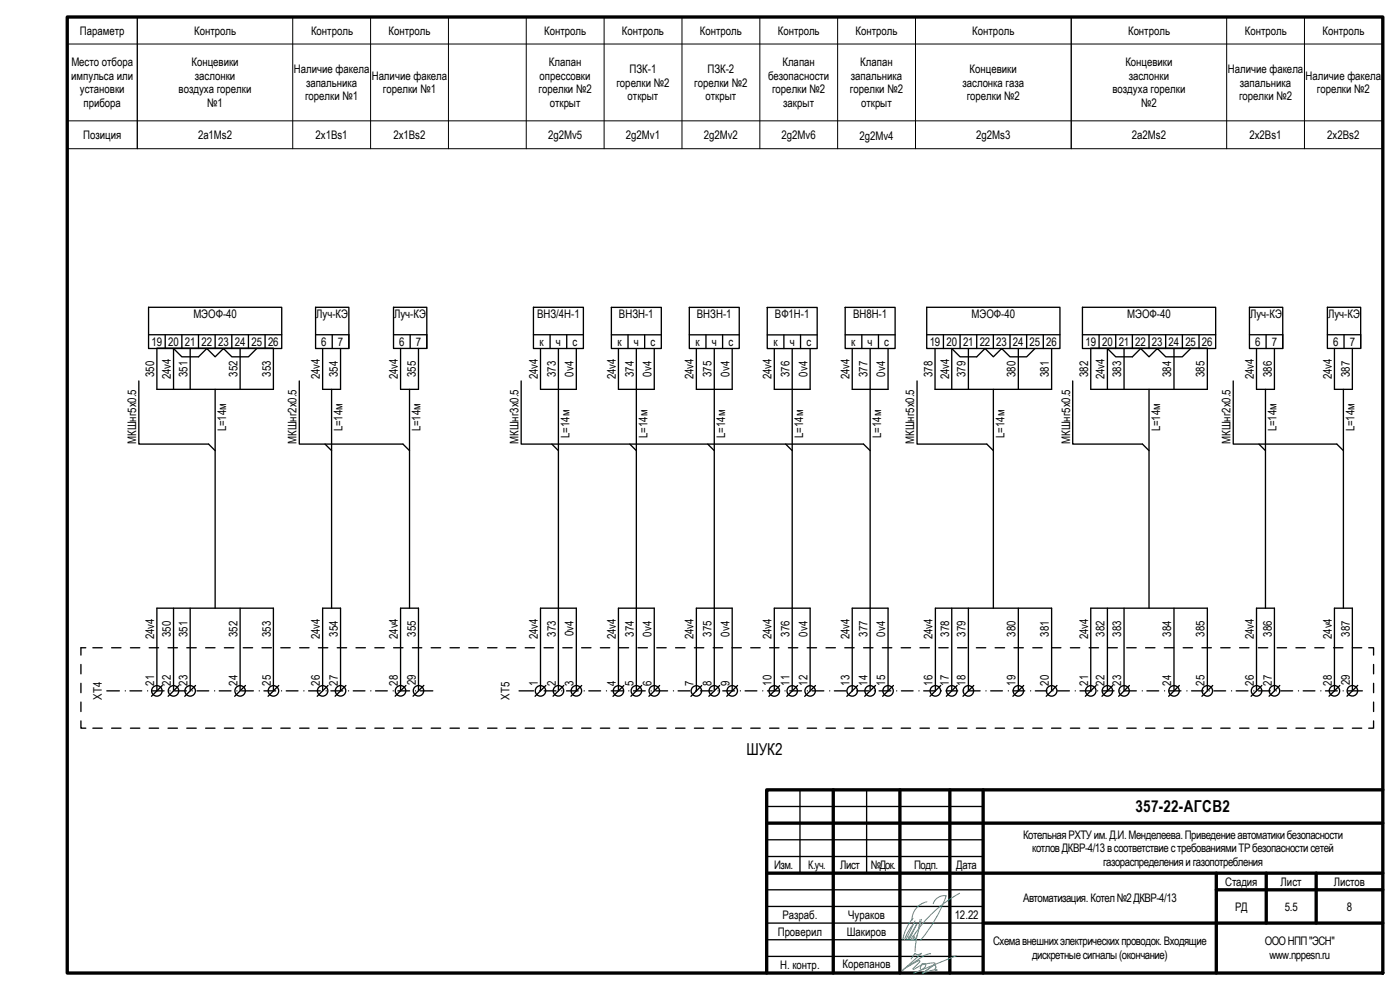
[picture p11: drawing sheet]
<svg xmlns="http://www.w3.org/2000/svg" width="420mm" height="297mm" viewBox="0 0 420 297" stroke-linecap="round" stroke-linejoin="round" font-family="sans-serif">
<g fill="none" stroke="#000" stroke-width=".4">
<path d="M44.6 92.2h39.9v12.4h-39.9zM94.7 92.2h10v12.4h-10zM118.1 92.2h10v12.3h-10zM160.1 92.2h15v12.4h-15zM183.5 92.2h15v12.4h-15zM206.9 92.2h15v12.4h-15zM230.3 92.2h14.9v12.4h-14.9zM253.6 92.2h15v12.4h-15zM278.1 92.2h40v12.4h-40zM324.9 92.2h39.9v12.4h-39.9zM375 92.2h10v12.4h-10zM398.4 92.2h10v12.3h-10z"/>
<path d="M41.7 114.3v18.9h20.9l2 2M44.6 100.4h39.9M47.1 104.5h35M47.1 104.6v12.2h35v-12.2M49.6 100.4v4.2M54.6 100.4v4.2M57.1 104.6v12.2M59.6 100.4v4.2M64.6 116.8v65.7M64.6 100.4v4.2M69.6 100.4v4.2M72.1 104.6v12.2"/>
<path d="M74.6 100.4v4.2M77.1 104.6l-2.5 2.5h-5l-2.5-2.5-2.5 2.5-2.5-2.5-2.5 2.5h-5l-2.5-2.5v12.2M79.6 100.4v4.2M89.8 114.3v18.9h31.1l2 2M94.7 100.4h10v4.2M96.8 104.6v12.2h5.4v-12.2M99.5 116.8v65.7M99.7 100.4v4.2M118.1 100.4h10v4.1M120.2 104.5v12.3h5.4v-12.3M122.9 116.8v65.7M123.1 100.4v4.1"/>
<path d="M156.4 114.3v18.9h102.8l1.9 2M160.1 100.4h15M162.2 104.6v12.2h10.8v-12.2M165.1 100.4v4.2M167.6 104.6v102.7M170.1 100.4v4.2M183.5 100.5h15M185.6 104.6v12.2h10.8v-12.2M188.5 100.5v4.1M191 104.6v102.7M193.5 100.5v4.1M206.9 100.5h15"/>
<path d="M209 104.6v12.2h10.7v-12.2M211.9 100.5v4.1M214.4 104.6v102.7M216.9 100.5v4.1M230.3 100.5h14.9M232.4 104.6v12.2h10.7v-12.2M235.3 100.5v4.1M237.8 104.6v102.7M240.3 100.5v4.1M253.6 100.5h15M255.8 104.6v12.2h10.7v-12.2M258.6 100.5v4.1"/>
<path d="M261.1 104.6v102.7M263.6 100.5v4.1M275.2 114.3v18.9h21l1.9 2M278.1 100.4h40M280.6 104.6v12.2h35v-12.2M283.1 100.4v4.2M288.1 100.4v4.2M290.6 104.6v12.2M293.1 100.4v4.2M298.1 100.4v4.2M298.1 116.8v65.7M303.1 100.4v4.2"/>
<path d="M305.6 104.6v12.2M308.1 100.4v4.2M310.6 104.6l-2.5 2.5h-5l-2.5-2.5-2.5 2.5-2.5-2.5-2.5 2.5h-5l-2.5-2.5v12.2M313.1 100.4v4.2M321.9 114.3v18.9h21l1.9 2M324.9 100.4h39.9M327.4 104.6v12.2h34.9v-12.2M327.4 104.5h34.9M329.9 100.4v4.2M334.8 100.4v4.2M337.3 104.6v12.2M339.8 100.4v4.2"/>
<path d="M344.8 100.4v4.2M344.8 116.8v65.7M349.8 100.4v4.2M352.3 104.6v12.2M354.8 100.4v4.2M357.3 104.6l-2.5 2.5h-4.9l-2.6-2.5-2.5 2.5-2.5-2.5-2.5 2.5h-5l-2.5-2.5v12.2M359.8 100.4v4.2M370.1 114.3v18.9h31.1l2 2M375 100.4h10v4.2M377.1 104.6v12.2h5.4v-12.2M379.8 116.8v65.7M380 100.4v4.2"/>
<path d="M398.4 100.4h10v4.1M400.5 104.5v12.3h5.4v-12.3M403.2 116.8v65.7M403.4 100.4v4.1M97.5 133.2l2 2M165.6 133.2l2 2M189 133.2l2 2M212.4 133.2l2 2M235.8 133.2l2 2M377.8 133.2l2 2M24.3 199.4v2.8M25.7 194.4h-1.4v2.2"/>
<path d="M27.9 194.4h2.8M33.5 194.4h2.8M39.1 194.4h2.9M44.8 194.4h2.8M50.4 194.4h2.8M52.1 182.5v24.8M56.1 194.4h2.8M57.1 182.5v24.8M61.7 194.4h2.8M67.3 194.4h2.9M72.1 182.5v24.8M73 194.4h2.8"/>
<path d="M78.6 194.4h2.9M84.3 194.4h2.8M89.9 194.4h2.8M95.6 194.4h2.8M101.2 194.4h2.8M106.8 194.4h2.9M112.5 194.4h2.8M118.1 194.4h2.8M123.8 194.4h2.8M129.4 194.4h2.8M135.1 194.4h2.8M140.7 194.4h2.8"/>
<path d="M146.3 194.4h2.9M152 194.4h2.8M157.6 194.4h2.8M163.3 194.4h2.8M168.9 194.4h2.8M174.6 194.4h2.8M180.2 194.4h2.8M185.8 194.4h2.8M191.5 194.4h2.8M197.1 194.4h2.8M202.7 194.4h2.9M208.4 194.4h2.8"/>
<path d="M214 194.4h2.9M219.7 194.4h2.8M225.3 194.4h2.8M231 194.4h2.8M236.6 194.4h2.8M242.2 194.4h2.9M247.9 194.4h2.8M253.5 194.4h2.8M259.2 194.4h2.8M264.8 194.4h2.8M270.5 194.4h2.8M276.1 194.4h2.8"/>
<path d="M281.7 194.4h2.9M285.6 182.5v24.8M287.4 194.4h2.8M290.6 182.5v24.8M293 194.4h2.8M298.7 194.4h2.8M304.3 194.4h2.8M305.6 182.5v24.8M310 194.4h2.8M315.6 194.4h2.8M321.2 194.4h2.9M326.9 194.4h2.8"/>
<path d="M332.3 182.5v24.8M332.5 194.4h2.8M337.3 182.5v24.8M338.1 194.4h2.9M343.8 194.4h2.8M349.4 194.4h2.9M352.3 182.5v24.8M355.1 194.4h2.8M360.7 194.4h2.8M366.4 194.4h2.8M372 194.4h2.8M377.6 194.4h2.9"/>
<path d="M383.3 194.4h2.8M388.9 194.4h2.8M394.6 194.4h2.8M400.2 194.4h2.8M405.9 194.4h2.8M410.8 194.4h1.4v2.2M412.2 199.4v2.8M24.3 216.3v2.2h1.4M24.3 205v2.8M24.3 210.7v2.8M27.9 218.5h2.8M32.1 207.3h3.7"/>
<path d="M33.5 218.5h2.8M37.6 207.3h.1M39 207.3h3.5M39.1 218.5h2.9M44.3 207.3h.1M44.8 218.5h2.8M45.7 207.3h3.5M47.1 207.3v-24.8h35v24.8M48.7 205.7l-3.2 3.2M50.4 218.5h2.8M51 207.3h.1M52.4 207.3h3.5"/>
<path d="M53.7 205.7l-3.2 3.2M56.1 218.5h2.8M57.7 207.3h.1M58.7 205.7l-3.3 3.2M59.1 207.3h3.5M61.7 218.5h2.8M64.4 207.3h.1M65.8 207.3h3.5M67.3 218.5h2.9M71.1 207.3h.1M72.5 207.3h3.5M73 218.5h2.8"/>
<path d="M73.7 205.7l-3.3 3.2M77.8 207.3h.1M78.6 218.5h2.9M79.2 207.3h3.5M83.7 205.7l-3.3 3.2M84.3 218.5h2.8M84.5 207.3h.1M85.9 207.3h3.5M89.9 218.5h2.8M91.2 207.3h.1M92.6 207.3h3.5M95.6 218.5h2.8"/>
<path d="M96.8 207.3v-24.8h5.4v24.8M97.9 207.3h.1M98.4 205.7l-3.2 3.2M99.3 207.3h3.5M101.2 218.5h2.8M103.8 205.7l-3.2 3.2M104.6 207.3h.1M106 207.3h3.5M106.8 218.5h2.9M111.3 207.3h.1M112.5 218.5h2.8M112.7 207.3h3.5"/>
<path d="M118 207.3h.1M118.1 218.5h2.8M119.4 207.3h3.5M121.8 205.7l-3.2 3.2M123.8 218.5h2.8M124.7 207.3h.1M125.6 207.3v-24.8h-5.4v24.8M126.1 207.3h3.8M127.2 205.7l-3.2 3.2M129.4 218.5h2.8M135.1 218.5h2.8M140.7 218.5h2.8"/>
<path d="M146.3 218.5h2.9M152 218.5h2.8M155.8 207.3h4.3M157.6 218.5h2.8M161.9 207.3h.1M162.2 207.3v-24.8h10.8v24.8M163.3 218.5h2.8M163.3 207.3h3.5M163.8 205.7l-3.2 3.2M168.6 207.3h.1M168.9 218.5h2.8M169.2 205.7l-3.2 3.2"/>
<path d="M170 207.3h3.5M174.6 218.5h2.8M174.6 205.7l-3.2 3.2M175.3 207.3h.1M176.7 207.3h3.5M180.2 218.5h2.8M182 207.3h.1M183.4 207.3h3.5M185.8 218.5h2.8M187.2 205.7l-3.2 3.2M188.7 207.3h.1M190.1 207.3h3.5"/>
<path d="M191.5 218.5h2.8M192.6 205.7l-3.3 3.2M195.4 207.3h.1M196.4 207.3v-24.8h-10.8v24.8M196.8 207.3h3.6M197.1 218.5h2.8M198 205.7l-3.3 3.2M202.1 207.3h.1M202.7 218.5h2.9M203.5 207.3h3.5M208.4 218.5h2.8M208.8 207.3h.1"/>
<path d="M210.2 207.3h3.6M210.6 205.7l-3.2 3.2M214 218.5h2.9M215.5 207.3h.1M216 205.7l-3.3 3.2M216.9 207.3h3.5M219.7 218.5h2.8M219.7 207.3v-24.8h-10.7v24.8M221.3 205.7l-3.2 3.2M222.2 207.3h.1M223.6 207.3h3.5M225.3 218.5h2.8"/>
<path d="M228.9 207.3h.1M230.3 207.3h3.5M231 218.5h2.8M234 205.7l-3.3 3.2M235.6 207.3h.1M236.6 218.5h2.8M237 207.3h3.5M239.4 205.7l-3.3 3.2M242.2 218.5h2.9M242.3 207.3h.1M243.1 207.3v-24.8h-10.7v24.8M243.7 207.3h3.5"/>
<path d="M244.7 205.7l-3.2 3.2M247.9 218.5h2.8M249 207.3h.1M250.4 207.3h3.5M253.5 218.5h2.8M255.7 207.3h.1M257.1 207.3h3.5M257.4 205.7l-3.3 3.2M259.2 218.5h2.8M262.4 207.3h.1M262.8 205.7l-3.3 3.2M263.8 207.3h3.5"/>
<path d="M264.8 218.5h2.8M266.5 207.3v-24.8h-10.7v24.8M268.1 205.7l-3.2 3.2M269.1 207.3h.1M270.5 218.5h2.8M270.5 207.3h3.5M275.8 207.3h.1M276.1 218.5h2.8M277.2 207.3h3.5v-24.8h34.9v24.8M281.7 218.5h2.9M282.3 205.7l-3.2 3.2M282.5 207.3h.1"/>
<path d="M283.9 207.3h3.5M287.2 205.7l-3.2 3.2M287.4 218.5h2.8M289.2 207.3h.1M290.6 207.3h3.5M292.2 205.7l-3.2 3.2M293 218.5h2.8M295.9 207.3h.1M297.3 207.3h3.5M298.7 218.5h2.8M302.6 207.3h.1M304 207.3h3.5"/>
<path d="M304.3 218.5h2.8M307.2 205.7l-3.2 3.2M309.3 207.3h.1M310 218.5h2.8M310.7 207.3h3.5M315.6 218.5h2.8M316 207.3h.1M317.2 205.7l-3.2 3.2M317.4 207.3h3.5M321.2 218.5h2.9M322.7 207.3h.1M324.1 207.3h3.5"/>
<path d="M326.9 218.5h2.8M327.4 207.3v-24.8h34.9v24.8M329 205.7l-3.3 3.2M329.4 207.3h.1M330.8 207.3h3.5M332.5 218.5h2.8M334 205.7l-3.3 3.2M336.1 207.3h.1M337.5 207.3h3.5M338.1 218.5h2.9M339 205.7l-3.3 3.2M342.8 207.3h.1"/>
<path d="M343.8 218.5h2.8M344.2 207.3h3.5M349.4 218.5h2.9M349.5 207.3h.1M350.9 207.3h3.5M353.9 205.7l-3.2 3.2M355.1 218.5h2.8M356.2 207.3h.1M357.6 207.3h3.5M360.7 218.5h2.8M362.9 207.3h.1M363.9 205.7l-3.2 3.2"/>
<path d="M364.3 207.3h3.5M366.4 218.5h2.8M369.6 207.3h.1M371 207.3h3.5M372 218.5h2.8M376.3 207.3h.1M377.1 207.3v-24.8h5.4v24.8M377.6 218.5h2.9M377.7 207.3h3.5M378.7 205.7l-3.2 3.2M383 207.3h.1M383.3 218.5h2.8"/>
<path d="M384.1 205.7l-3.2 3.2M384.4 207.3h3.5M388.9 218.5h2.8M389.7 207.3h.1M391.1 207.3h3.5M394.6 218.5h2.8M396.4 207.3h.1M397.8 207.3h3.5M400.2 218.5h2.8M402.1 205.7l-3.2 3.2M403.1 207.3h.1M404.5 207.3h4.4"/>
<path d="M405.9 207.3v-24.8h-5.4v24.8M405.9 218.5h2.8M407.5 205.7l-3.2 3.2M412.2 216.3v2.2h-1.4M412.2 205v2.8M412.2 210.7v2.8M240.1 237v25M250.1 237v55M260.1 237v25M270.1 237v55M285.1 237v55M295.1 237v55"/>
<path d="M415 237h-184.9v55M230.1 247h184.9M230.1 242h65M230.1 252h65M230.1 257h65M230.1 262h184.9M230.1 267h65M230.1 272h65M365 262v30M365 267h50M380 262v15M395 262v15"/>
<path d="M415 277h-184.9M230.1 287h65M230.1 282h65"/>
<circle cx="47.1" cy="207.3" r="1.57"/>
<circle cx="52.1" cy="207.3" r="1.57"/>
<circle cx="57.1" cy="207.3" r="1.57"/>
<circle cx="72.1" cy="207.3" r="1.57"/>
<circle cx="82.1" cy="207.3" r="1.58"/>
<circle cx="96.8" cy="207.3" r="1.57"/>
<circle cx="102.2" cy="207.3" r="1.57"/>
<circle cx="120.2" cy="207.3" r="1.57"/>
<circle cx="125.6" cy="207.3" r="1.57"/>
<circle cx="162.2" cy="207.3" r="1.57"/>
<circle cx="167.6" cy="207.3" r="1.58"/>
<circle cx="173" cy="207.3" r="1.58"/>
<circle cx="185.6" cy="207.3" r="1.57"/>
<circle cx="191" cy="207.3" r="1.58"/>
<circle cx="196.4" cy="207.3" r="1.58"/>
<circle cx="209" cy="207.3" r="1.57"/>
<circle cx="214.4" cy="207.3" r="1.57"/>
<circle cx="219.7" cy="207.3" r="1.58"/>
<circle cx="232.4" cy="207.3" r="1.57"/>
<circle cx="237.8" cy="207.3" r="1.57"/>
<circle cx="243.1" cy="207.3" r="1.57"/>
<circle cx="255.8" cy="207.3" r="1.57"/>
<circle cx="261.1" cy="207.3" r="1.57"/>
<circle cx="266.5" cy="207.3" r="1.57"/>
<circle cx="280.7" cy="207.3" r="1.57"/>
<circle cx="285.6" cy="207.3" r="1.57"/>
<circle cx="290.6" cy="207.3" r="1.57"/>
<circle cx="305.6" cy="207.3" r="1.57"/>
<circle cx="315.6" cy="207.3" r="1.58"/>
<circle cx="327.3" cy="207.3" r="1.57"/>
<circle cx="332.3" cy="207.3" r="1.57"/>
<circle cx="337.3" cy="207.3" r="1.57"/>
<circle cx="352.3" cy="207.3" r="1.58"/>
<circle cx="362.3" cy="207.3" r="1.57"/>
<circle cx="377.1" cy="207.3" r="1.58"/>
<circle cx="382.5" cy="207.3" r="1.58"/>
<circle cx="400.5" cy="207.3" r="1.57"/>
<circle cx="405.9" cy="207.3" r="1.57"/>
</g>
<g fill="none" stroke="#000" stroke-width=".3">
<path d="M20.2 13.2h394.8M41.2 5.1v39.5M87.9 5.1v39.5M111.2 5.1v39.5M134.6 5.1v39.5M157.9 5.1v39.5M181.3 5.1v39.5M204.7 5.1v39.5M228 5.1v39.5M251.4 5.1v39.5M274.8 5.1v39.5M321.5 5.1v39.5"/>
<path d="M368.1 5.1v39.5M391.5 5.1v39.5M414.9 5.1v39.5M20.2 36.3h394.8M20.2 44.6h394.8"/>
</g>
<g fill="none" stroke="#3dad99" stroke-width=".3">
<path d="M274 275.5a13 13 0 0 0-3 6.4M274.2 277.2a15 15 0 0 0-2.7 4.8M274.6 276.3l-2.7 5.6M275.6 279.6l-.7 2.9-.3 3M276.1 275.9l-.5 3.7M276.5 275.8l-.9 3.8M278.2 270.6a5.6 5.6 0 0 0-4.5 5.5M280.1 271.1a3.5 3.5 0 0 1 3.9-2.3 42.7 42.7 0 0 1-7.7 13.2M288 268a38.6 38.6 0 0 0-13.8 12.8M271.9 290.3l4-2.1 .1 .4-2 2.2h.3l2.1-1.3-.2 1 .1 .3 .3 .1 .8-.5a.66 .66 0 0 0 .4-1 .66 .66 0 0 0-1.1 0l3.4-.5h.5v.3l-3.7 2.8M272.2 281l.5 .1 .2 .6M272.9 281.9l2.3-4.7-2.8 4.8"/>
<path d="M273.6 281.6l-.2 .4M274 280.8a.64 .64 0 0 1 .2 .7 .64 .64 0 0 1-.6 .4zM274.1 281.6l-.7 .4M274.3 281l-.1 1.1M275.3 280.4l-.7 1.7M277 292l3.2-2.3a.46 .46 0 0 1 .5 0 .46 .46 0 0 1 .2 .6l-.3 .6 .3 .4a.26 .26 0 0 0 .3-.3 .26 .26 0 0 0-.4-.2l-4 1.2M279.3 286.2l-1.9 .5-6.5 4.4 5.7-5.1a1.59 1.59 0 0 1-2 .1l-1.2 1.6M287 286.8l-12.8 5.2"/>
</g>
<g fill="none" stroke="#000" stroke-width="1">
<path d="M20.2 5.1h394.8v286.9h-394.8zM250.1 237v55M270.1 237v55M285.1 237v55M295.1 237v55M415 237h-184.9v55M230.1 247h184.9M230.1 262h184.9M295.1 277h119.9M365 262v30M365 267h50M380 262v15"/>
<path d="M395 262v15"/>
</g>
<g font-size="4.9">
<text x="224" y="226.4">ШУК2</text>
<text x="340.8" y="243.7">357-22-АГСВ2</text>
</g>
<g font-size="3.5">
<text x="24" y="10.4">Параметр</text>
<text x="58.3" y="10.4">Контроль</text>
<text x="93.3" y="10.4">Контроль</text>
<text x="116.6" y="10.4">Контроль</text>
<text x="163.3" y="10.4">Контроль</text>
<text x="186.7" y="10.4">Контроль</text>
<text x="210" y="10.4">Контроль</text>
<text x="233.4" y="10.4">Контроль</text>
<text x="256.8" y="10.4">Контроль</text>
<text x="291.8" y="10.4">Контроль</text>
<text x="338.5" y="10.4">Контроль</text>
<text x="373.6" y="10.4">Контроль</text>
<text x="396.9" y="10.4">Контроль</text>
<text x="21.4" y="23.9">импульса или</text>
<text x="21.4" y="19.8">Место отбора</text>
<text x="57.5" y="19.8">Концевики</text>
<text x="58.5" y="23.9">заслонки</text>
<text x="88.2" y="21.9">Наличие факела</text>
<text x="111.6" y="23.9">Наличие факела</text>
<text x="162" y="23.9">опрессовки</text>
<text x="164.7" y="19.8">Клапан</text>
<text x="188.9" y="21.9">ПЗК-1</text>
<text x="212.3" y="21.9">ПЗК-2</text>
<text x="230.5" y="23.9">безопасности</text>
<text x="234.8" y="19.8">Клапан</text>
<text x="255.4" y="23.9">запальника</text>
<text x="258.2" y="19.8">Клапан</text>
<text x="291" y="21.9">Концевики</text>
<text x="337.7" y="19.8">Концевики</text>
<text x="338.8" y="23.9">заслонки</text>
<text x="368.5" y="21.9">Наличие факела</text>
<text x="391.8" y="23.9">Наличие факела</text>
<text x="24" y="28">установки</text>
<text x="53.6" y="28">воздуха горелки</text>
<text x="91.9" y="26">запальника</text>
<text x="114.9" y="28">горелки №1</text>
<text x="161.6" y="28">горелки №2</text>
<text x="185" y="26">горелки №2</text>
<text x="208.4" y="26">горелки №2</text>
<text x="231.7" y="28">горелки №2</text>
<text x="255.1" y="28">горелки №2</text>
<text x="288.8" y="26">заслонка газа</text>
<text x="333.9" y="28">воздуха горелки</text>
<text x="372.1" y="26">запальника</text>
<text x="395.2" y="28">горелки №2</text>
<text x="25.1" y="32.2">прибора</text>
<text x="62.2" y="32.2">№1</text>
<text x="91.6" y="30.1">горелки №1</text>
<text x="165" y="32.2">открыт</text>
<text x="188.4" y="30.1">открыт</text>
<text x="211.7" y="30.1">открыт</text>
<text x="235.1" y="32.2">закрыт</text>
<text x="258.4" y="32.2">открыт</text>
<text x="290.1" y="30.1">горелки №2</text>
<text x="342.5" y="32.2">№2</text>
<text x="371.8" y="30.1">горелки №2</text>
<text x="24.9" y="41.7">Позиция</text>
<text x="59.4" y="41.7">2a1Ms2</text>
<text x="94.7" y="41.7">2x1Bs1</text>
<text x="118.1" y="41.7">2x1Bs2</text>
<text x="164.5" y="41.7">2g2Mv5</text>
<text x="187.8" y="41.7">2g2Mv1</text>
<text x="211.2" y="41.7">2g2Mv2</text>
<text x="234.6" y="41.7">2g2Mv6</text>
<text x="293" y="41.7">2g2Ms3</text>
<text x="339.7" y="41.7">2a2Ms2</text>
<text x="375" y="41.7">2x2Bs1</text>
<text x="398.3" y="41.7">2x2Bs2</text>
<text x="257.9" y="42.1">2g2Mv4</text>
<text x="58" y="95.5">МЭОФ-40</text>
<text x="94.9" y="95.5">Луч-КЭ</text>
<text x="118.3" y="95.5">Луч-КЭ</text>
<text x="161.2" y="95.5">ВНЗ/4Н-1</text>
<text x="185.8" y="95.5">ВНЗН-1</text>
<text x="209.1" y="95.5">ВНЗН-1</text>
<text x="232.5" y="95.5">ВФ1Н-1</text>
<text x="256" y="95.5">ВН8Н-1</text>
<text x="291.6" y="95.5">МЭОФ-40</text>
<text x="338.3" y="95.5">МЭОФ-40</text>
<text x="375.2" y="95.5">Луч-КЭ</text>
<text x="398.6" y="95.5">Луч-КЭ</text>
<text x="45.5" y="103.7">19 20 21 22</text>
<text x="65.5" y="103.7">23 24 25 26</text>
<text x="96.4" y="103.7">6</text>
<text x="101.4" y="103.7">7</text>
<text x="119.8" y="103.7">6</text>
<text x="124.8" y="103.7">7</text>
<text x="162" y="103.7">к</text>
<text x="166.8" y="103.7">ч</text>
<text x="171.9" y="103.7">с</text>
<text x="185.3" y="103.8">к</text>
<text x="190.2" y="103.8">ч</text>
<text x="195.2" y="103.8">с</text>
<text x="208.7" y="103.8">к</text>
<text x="213.6" y="103.8">ч</text>
<text x="218.6" y="103.8">с</text>
<text x="232.1" y="103.8">к</text>
<text x="237" y="103.8">ч</text>
<text x="242" y="103.8">с</text>
<text x="255.5" y="103.8">к</text>
<text x="260.4" y="103.8">ч</text>
<text x="265.4" y="103.8">с</text>
<text x="279" y="103.7">19 20 21 22</text>
<text x="299" y="103.7">23 24 25 26</text>
<text x="325.7" y="103.7">19 20 21 22</text>
<text x="345.7" y="103.7">23 24 25 26</text>
<text x="376.7" y="103.7">6</text>
<text x="381.7" y="103.7">7</text>
<text x="400.1" y="103.7">6</text>
<text x="405.1" y="103.7">7</text>
<text x="46.3" y="113.1" transform="rotate(-90 46.3 113.1)">350</text>
<text x="51.3" y="113.8" transform="rotate(-90 51.3 113.8)">24v4</text>
<text x="56.2" y="113.1" transform="rotate(-90 56.2 113.1)">351</text>
<text x="71.2" y="113.1" transform="rotate(-90 71.2 113.1)">352</text>
<text x="81.2" y="113.1" transform="rotate(-90 81.2 113.1)">353</text>
<text x="96" y="113.8" transform="rotate(-90 96 113.8)">24v4</text>
<text x="101.4" y="113.1" transform="rotate(-90 101.4 113.1)">354</text>
<text x="119.4" y="113.8" transform="rotate(-90 119.4 113.8)">24v4</text>
<text x="124.8" y="113.1" transform="rotate(-90 124.8 113.1)">355</text>
<text x="161.4" y="113.8" transform="rotate(-90 161.4 113.8)">24v4</text>
<text x="166.8" y="113.1" transform="rotate(-90 166.8 113.1)">373</text>
<text x="172.2" y="113" transform="rotate(-90 172.2 113)">0v4</text>
<text x="184.8" y="113.8" transform="rotate(-90 184.8 113.8)">24v4</text>
<text x="190.2" y="113.1" transform="rotate(-90 190.2 113.1)">374</text>
<text x="195.5" y="113" transform="rotate(-90 195.5 113)">0v4</text>
<text x="208.2" y="113.8" transform="rotate(-90 208.2 113.8)">24v4</text>
<text x="213.5" y="113.1" transform="rotate(-90 213.5 113.1)">375</text>
<text x="218.9" y="113" transform="rotate(-90 218.9 113)">0v4</text>
<text x="231.6" y="113.8" transform="rotate(-90 231.6 113.8)">24v4</text>
<text x="236.9" y="113.1" transform="rotate(-90 236.9 113.1)">376</text>
<text x="242.3" y="113" transform="rotate(-90 242.3 113)">0v4</text>
<text x="254.9" y="113.8" transform="rotate(-90 254.9 113.8)">24v4</text>
<text x="260.3" y="113.1" transform="rotate(-90 260.3 113.1)">377</text>
<text x="265.7" y="113" transform="rotate(-90 265.7 113)">0v4</text>
<text x="279.8" y="113.1" transform="rotate(-90 279.8 113.1)">378</text>
<text x="284.8" y="113.8" transform="rotate(-90 284.8 113.8)">24v4</text>
<text x="289.8" y="113.1" transform="rotate(-90 289.8 113.1)">379</text>
<text x="304.8" y="113.1" transform="rotate(-90 304.8 113.1)">380</text>
<text x="314.8" y="113.1" transform="rotate(-90 314.8 113.1)">381</text>
<text x="326.5" y="113.1" transform="rotate(-90 326.5 113.1)">382</text>
<text x="331.5" y="113.8" transform="rotate(-90 331.5 113.8)">24v4</text>
<text x="336.5" y="113.1" transform="rotate(-90 336.5 113.1)">383</text>
<text x="351.5" y="113.1" transform="rotate(-90 351.5 113.1)">384</text>
<text x="361.5" y="113.1" transform="rotate(-90 361.5 113.1)">385</text>
<text x="376.3" y="113.8" transform="rotate(-90 376.3 113.8)">24v4</text>
<text x="381.7" y="113.1" transform="rotate(-90 381.7 113.1)">386</text>
<text x="399.7" y="113.8" transform="rotate(-90 399.7 113.8)">24v4</text>
<text x="405.1" y="113.1" transform="rotate(-90 405.1 113.1)">387</text>
<text x="67.9" y="129.5" transform="rotate(-90 67.9 129.5)">L=14м</text>
<text x="102.8" y="129.5" transform="rotate(-90 102.8 129.5)">L=14м</text>
<text x="126.2" y="129.5" transform="rotate(-90 126.2 129.5)">L=14м</text>
<text x="170.9" y="131.4" transform="rotate(-90 170.9 131.4)">L=14м</text>
<text x="194.3" y="131.4" transform="rotate(-90 194.3 131.4)">L=14м</text>
<text x="217.7" y="131.4" transform="rotate(-90 217.7 131.4)">L=14м</text>
<text x="241.1" y="131.4" transform="rotate(-90 241.1 131.4)">L=14м</text>
<text x="264.4" y="131.4" transform="rotate(-90 264.4 131.4)">L=14м</text>
<text x="301.4" y="131.4" transform="rotate(-90 301.4 131.4)">L=14м</text>
<text x="348.1" y="129.5" transform="rotate(-90 348.1 129.5)">L=14м</text>
<text x="383.1" y="129.5" transform="rotate(-90 383.1 129.5)">L=14м</text>
<text x="406.5" y="129.5" transform="rotate(-90 406.5 129.5)">L=14м</text>
<text x="40.8" y="133.2" transform="rotate(-90 40.8 133.2)">МКШнг5х0.5</text>
<text x="89" y="133.2" transform="rotate(-90 89 133.2)">МКШнг2х0.5</text>
<text x="155.6" y="133.2" transform="rotate(-90 155.6 133.2)">МКШнг3х0.5</text>
<text x="274.4" y="133.2" transform="rotate(-90 274.4 133.2)">МКШнг5х0.5</text>
<text x="321.1" y="133.2" transform="rotate(-90 321.1 133.2)">МКШнг5х0.5</text>
<text x="369.3" y="133.2" transform="rotate(-90 369.3 133.2)">МКШнг2х0.5</text>
<text x="46.3" y="191.8" transform="rotate(-90 46.3 191.8)">24v4</text>
<text x="51.3" y="191.1" transform="rotate(-90 51.3 191.1)">350</text>
<text x="56.2" y="191.1" transform="rotate(-90 56.2 191.1)">351</text>
<text x="71.2" y="191.1" transform="rotate(-90 71.2 191.1)">352</text>
<text x="81.2" y="191.1" transform="rotate(-90 81.2 191.1)">353</text>
<text x="96" y="191.8" transform="rotate(-90 96 191.8)">24v4</text>
<text x="101.4" y="191.1" transform="rotate(-90 101.4 191.1)">354</text>
<text x="119.4" y="191.8" transform="rotate(-90 119.4 191.8)">24v4</text>
<text x="124.8" y="191.1" transform="rotate(-90 124.8 191.1)">355</text>
<text x="161.4" y="191.8" transform="rotate(-90 161.4 191.8)">24v4</text>
<text x="166.8" y="191.1" transform="rotate(-90 166.8 191.1)">373</text>
<text x="172.2" y="191" transform="rotate(-90 172.2 191)">0v4</text>
<text x="184.8" y="191.8" transform="rotate(-90 184.8 191.8)">24v4</text>
<text x="190.2" y="191.1" transform="rotate(-90 190.2 191.1)">374</text>
<text x="195.5" y="191" transform="rotate(-90 195.5 191)">0v4</text>
<text x="208.2" y="191.8" transform="rotate(-90 208.2 191.8)">24v4</text>
<text x="213.5" y="191.1" transform="rotate(-90 213.5 191.1)">375</text>
<text x="218.9" y="191" transform="rotate(-90 218.9 191)">0v4</text>
<text x="231.6" y="191.8" transform="rotate(-90 231.6 191.8)">24v4</text>
<text x="236.9" y="191.1" transform="rotate(-90 236.9 191.1)">376</text>
<text x="242.3" y="191" transform="rotate(-90 242.3 191)">0v4</text>
<text x="254.9" y="191.8" transform="rotate(-90 254.9 191.8)">24v4</text>
<text x="260.3" y="191.1" transform="rotate(-90 260.3 191.1)">377</text>
<text x="265.7" y="191" transform="rotate(-90 265.7 191)">0v4</text>
<text x="279.9" y="191.8" transform="rotate(-90 279.9 191.8)">24v4</text>
<text x="284.8" y="191.1" transform="rotate(-90 284.8 191.1)">378</text>
<text x="289.8" y="191.1" transform="rotate(-90 289.8 191.1)">379</text>
<text x="304.8" y="191.1" transform="rotate(-90 304.8 191.1)">380</text>
<text x="314.8" y="191.1" transform="rotate(-90 314.8 191.1)">381</text>
<text x="326.5" y="191.8" transform="rotate(-90 326.5 191.8)">24v4</text>
<text x="331.5" y="191.1" transform="rotate(-90 331.5 191.1)">382</text>
<text x="336.5" y="191.1" transform="rotate(-90 336.5 191.1)">383</text>
<text x="351.5" y="191.1" transform="rotate(-90 351.5 191.1)">384</text>
<text x="361.5" y="191.1" transform="rotate(-90 361.5 191.1)">385</text>
<text x="376.3" y="191.8" transform="rotate(-90 376.3 191.8)">24v4</text>
<text x="381.7" y="191.1" transform="rotate(-90 381.7 191.1)">386</text>
<text x="399.7" y="191.8" transform="rotate(-90 399.7 191.8)">24v4</text>
<text x="405.1" y="191.1" transform="rotate(-90 405.1 191.1)">387</text>
<text x="30.6" y="209.9" transform="rotate(-90 30.6 209.9)">XT4</text>
<text x="46.3" y="205.7" transform="rotate(-90 46.3 205.7)">21</text>
<text x="51.3" y="205.7" transform="rotate(-90 51.3 205.7)">22</text>
<text x="56.2" y="205.7" transform="rotate(-90 56.2 205.7)">23</text>
<text x="71.2" y="205.7" transform="rotate(-90 71.2 205.7)">24</text>
<text x="81.2" y="205.7" transform="rotate(-90 81.2 205.7)">25</text>
<text x="96" y="205.7" transform="rotate(-90 96 205.7)">26</text>
<text x="101.4" y="205.7" transform="rotate(-90 101.4 205.7)">27</text>
<text x="119.4" y="205.7" transform="rotate(-90 119.4 205.7)">28</text>
<text x="124.8" y="205.7" transform="rotate(-90 124.8 205.7)">29</text>
<text x="152.9" y="209.9" transform="rotate(-90 152.9 209.9)">XT5</text>
<text x="161.4" y="205.7" transform="rotate(-90 161.4 205.7)">1</text>
<text x="166.8" y="205.7" transform="rotate(-90 166.8 205.7)">2</text>
<text x="172.2" y="205.7" transform="rotate(-90 172.2 205.7)">3</text>
<text x="184.8" y="205.7" transform="rotate(-90 184.8 205.7)">4</text>
<text x="190.2" y="205.7" transform="rotate(-90 190.2 205.7)">5</text>
<text x="195.5" y="205.7" transform="rotate(-90 195.5 205.7)">6</text>
<text x="208.2" y="205.7" transform="rotate(-90 208.2 205.7)">7</text>
<text x="213.5" y="205.7" transform="rotate(-90 213.5 205.7)">8</text>
<text x="218.9" y="205.7" transform="rotate(-90 218.9 205.7)">9</text>
<text x="231.6" y="205.7" transform="rotate(-90 231.6 205.7)">10</text>
<text x="236.9" y="205.7" transform="rotate(-90 236.9 205.7)">11</text>
<text x="242.3" y="205.7" transform="rotate(-90 242.3 205.7)">12</text>
<text x="254.9" y="205.7" transform="rotate(-90 254.9 205.7)">13</text>
<text x="260.3" y="205.7" transform="rotate(-90 260.3 205.7)">14</text>
<text x="265.7" y="205.7" transform="rotate(-90 265.7 205.7)">15</text>
<text x="279.9" y="205.7" transform="rotate(-90 279.9 205.7)">16</text>
<text x="284.8" y="205.7" transform="rotate(-90 284.8 205.7)">17</text>
<text x="289.8" y="205.7" transform="rotate(-90 289.8 205.7)">18</text>
<text x="304.8" y="205.7" transform="rotate(-90 304.8 205.7)">19</text>
<text x="314.8" y="205.7" transform="rotate(-90 314.8 205.7)">20</text>
<text x="326.5" y="205.7" transform="rotate(-90 326.5 205.7)">21</text>
<text x="331.5" y="205.7" transform="rotate(-90 331.5 205.7)">22</text>
<text x="336.5" y="205.7" transform="rotate(-90 336.5 205.7)">23</text>
<text x="351.5" y="205.7" transform="rotate(-90 351.5 205.7)">24</text>
<text x="361.5" y="205.7" transform="rotate(-90 361.5 205.7)">25</text>
<text x="376.3" y="205.7" transform="rotate(-90 376.3 205.7)">26</text>
<text x="381.7" y="205.7" transform="rotate(-90 381.7 205.7)">27</text>
<text x="399.7" y="205.7" transform="rotate(-90 399.7 205.7)">28</text>
<text x="405.1" y="205.7" transform="rotate(-90 405.1 205.7)">29</text>
<text x="307.1" y="251.6">КотельнаяРХТУим.Д.И.Менделеева.Приведениеавтоматикибезопасности</text>
<text x="309.8" y="255.7">котловДКВР-4/13всоответствиестребованиямиТРбезопасностисетей</text>
<text x="232.4" y="260.7">Изм.</text>
<text x="242.6" y="260.7">К.уч.</text>
<text x="252.2" y="260.7">Лист</text>
<text x="261.4" y="260.7">№Док.</text>
<text x="274.4" y="260.7">Подп.</text>
<text x="287" y="260.7">Дата</text>
<text x="331.1" y="259.8">газораспределенияигазопотребления</text>
<text x="367.7" y="265.7">Стадия</text>
<text x="384.3" y="265.7">Лист</text>
<text x="400.3" y="265.7">Листов</text>
<text x="234.8" y="275.8">Разраб.</text>
<text x="254.6" y="275.7">Чураков</text>
<text x="286.5" y="275.8">12.22</text>
<text x="307" y="270.7">Автоматизация. Котел№2ДКВР-4/13</text>
<text x="370.7" y="273.2">РД</text>
<text x="385.6" y="273.2">5.5</text>
<text x="404.2" y="273.2">8</text>
<text x="233.4" y="280.7">Проверил</text>
<text x="254.1" y="280.7">Шакиров</text>
<text x="298.1" y="283.6">Схемавнешнихэлектрическихпроводок.Входящие</text>
<text x="309.7" y="287.8">дискретныесигналы(окончание)</text>
<text x="379.5" y="283.6">ОООНПП&quot;ЭСН&quot;</text>
<text x="380.9" y="287.8">www.nppesn.ru</text>
<text x="234.1" y="290.6">Н. контр.</text>
<text x="252.9" y="290.6">Корепанов</text>
</g>
</svg>
